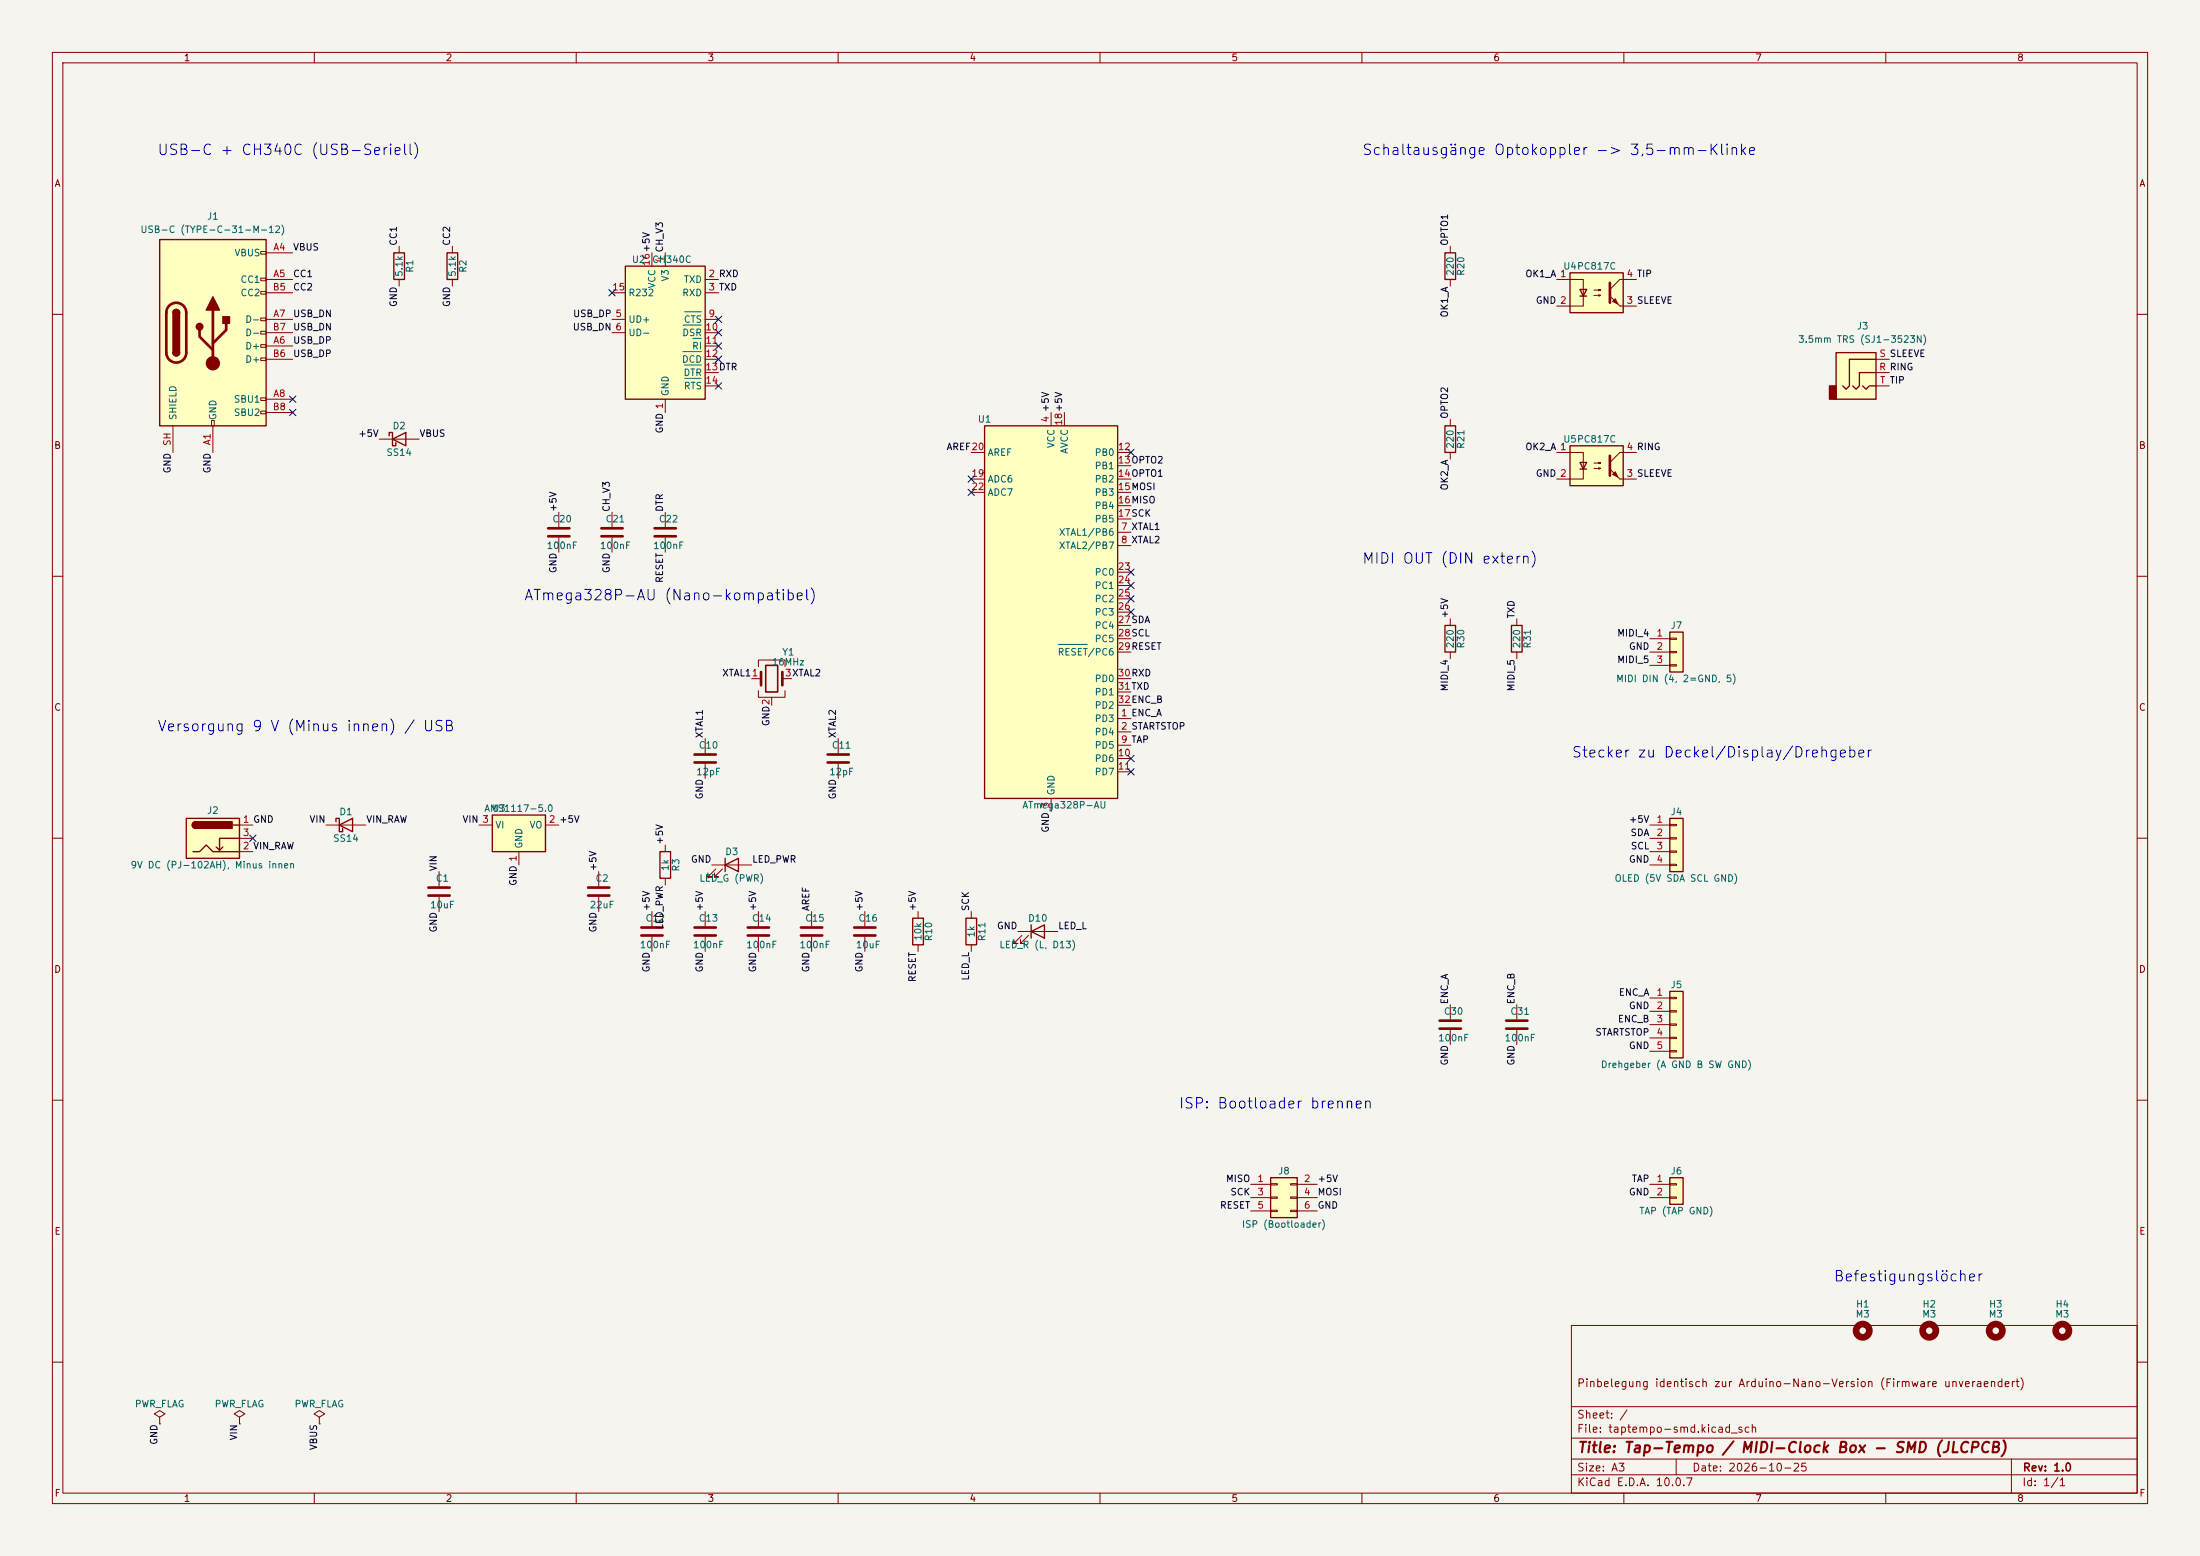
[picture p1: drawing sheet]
<svg xmlns="http://www.w3.org/2000/svg" width="420mm" height="297mm" viewBox="0 0 420 297" stroke-linecap="round" stroke-linejoin="round" font-family="sans-serif">
<path d="M0 0h420v297h-420z" fill="#f5f4ef" stroke="#f5f4ef" stroke-width=".19"/>
<g fill="none" stroke="#840000" stroke-width=".19">
<path d="M10 10h400v277h-400zM12 12h396v273h-396zM60 10v2M110 10v2M160 10v2M210 10v2M260 10v2M310 10v2M360 10v2M10 60h2M408 60h2M10 110h2"/>
<path d="M408 110h2M143.5 129.5h1.8M144.8 127.3v-1.3h5.1v1.3M144.8 131.8v1.3h5.1v-1.3M147.3 133.1v1.5M149.4 129.5h1.7M10 160h2M408 160h2M135.9 165.1h7.6M136.7 165.9l-1.6 1.5h.8h-.8v-.8M137.9 165.9l-1.5 1.5h.8h-.8v-.8M185.4 174v1.3"/>
<path d="M194.3 177.8h7.6M195.1 178.6l-1.6 1.5h.8h-.8v-.8M196.3 178.6l-1.5 1.5h.8h-.8v-.8M185.4 180.3v1.3M10 210h2M408 210h2M300 253h108v32h-108zM10 260h2M300 278.5h108M300 274.5h108M300 268.5h108M320 278.5v3"/>
<path d="M384 278.5v6.5M408 260h2M60 285v2M110 285v2M160 285v2M210 285v2M260 285v2M300 281.5h108M310 285v2M360 285v2"/>
</g>
<path d="M138.4 165.1l2.6-1.3v2.6zM138.4 163.8v2.6M184.4 175.3h2v5h-2zM196.8 177.8l2.6-1.3v2.6zM196.8 176.5v2.6" fill="none" stroke="#840000" stroke-width=".25"/>
<path d="M145.3 128.3v2.5M149.4 128.3v2.5" fill="none" stroke="#840000" stroke-width=".51"/>
<path d="M146.2 127h2.3v5.1h-2.3z" fill="none" stroke="#840000" stroke-width=".3"/>
<g fill="none" stroke="#840000" stroke-width="1.3">
<circle cx="355.6" cy="254" r="1.27"/>
<circle cx="368.3" cy="254" r="1.27"/>
<circle cx="381" cy="254" r="1.27"/>
</g>
<path d="M119.4 50.8h15.2v25.4h-15.2z" fill="#ffffc2"/>
<path d="M119.4 50.8h15.2v25.4h-15.2zM275.8 48.3h2.1v5h-2.1z" fill="none" stroke="#840000" stroke-width=".25"/>
<g fill="none" stroke="#840000" stroke-width=".19">
<path d="M116.8 55.9h2.6M124.5 48.3v2.5M127 48.3v2.5M134.6 53.3h2.6M134.6 55.9h2.6M276.9 47v1.3M276.9 53.3v1.3M116.8 61h2.6M116.8 63.5h2.6M127 76.2v2.5M134.6 61h2.6M134.6 63.5h2.6"/>
<path d="M134.6 66h2.6M134.6 68.6h2.6M134.6 71.1h2.6M134.6 73.7h2.6"/>
</g>
<path d="M130.7 59.5h3.2M130.3 67.1h3.6M130.4 62.1h3.5M130.6 69.7h3.3M130.7 72.2h3.2M132.3 64.6h1.6" fill="none" stroke="#006464" stroke-width=".19"/>
<path d="M350.5 67.3h7.6v8.9h-7.6z" fill="#ffffc2"/>
<path d="M349.2 73.7h1.3v2.5h-1.3z" fill="#840000" stroke="#840000" stroke-width=".25"/>
<path d="M350.5 67.3h7.6v8.9h-7.6zM355.6 73.7l.6 .6 .7-.6h1.2M358.1 71.1h-3.1v2.6l-.7 .6-.6-.6M358.1 68.6h-5v5.1l-.7 .6-.6-.6M126 162.6h2v5h-2z" fill="none" stroke="#840000" stroke-width=".25"/>
<g fill="none" stroke="#840000" stroke-width=".19">
<path d="M358.1 71.1h2.6M358.1 68.6h2.6M358.1 73.7h2.6M83.8 166.4v2.8M83.8 171.2v2.8M124.5 174v2.8M124.5 178.8v2.8M127 161.3v1.3M127 167.6v1.3M134.6 174v2.8M134.6 178.8v2.8M144.8 174v2.8"/>
<path d="M144.8 178.8v2.8"/>
</g>
<path d="M81.8 169.4h4.1M81.8 170.9h4.1M122.4 177h4.1M122.4 178.6h4.1M132.6 177h4.1M132.6 178.6h4.1M142.7 177h4.1M142.7 178.6h4.1" fill="none" stroke="#840000" stroke-width=".51"/>
<path d="M299.7 52.1h10.2v7.6h-10.2z" fill="#ffffc2"/>
<path d="M299.7 52.1h10.2v7.6h-10.2zM301.6 55.2h1.3l-.6 1.3zM301.6 56.5h1.3" fill="none" stroke="#840000" stroke-width=".25"/>
<path d="M297.2 53.3h5.1v5.1h-5.1M304.3 55.4h1.3l-.4 .1v-.3l.4 .2M304.3 56.4h1.3l-.4 .1v-.2l.4 .1M309.2 58.4h3.2M312.4 53.3h-3.2l-1.9 1.9" fill="none" stroke="#840000" stroke-width=".19"/>
<path d="M307.3 54v3.8" fill="none" stroke="#840000" stroke-width=".51"/>
<g fill="#840000" stroke="#840000" stroke-width=".19">
<path d="M307.8 57.5l.6-.5 .5 1z"/>
<path d="M307.3 56.5l1.9 1.9z"/>
</g>
<path d="M318.8 120.7h2.5v7.6h-2.5z" fill="#ffffc2"/>
<path d="M85.3 48.3h2.1v5h-2.1zM318.8 120.7h2.5v7.6h-2.5z" fill="none" stroke="#840000" stroke-width=".25"/>
<path d="M86.4 47v1.3M86.4 53.3v1.3M315 121.9h3.8M315 124.5h3.8M315 127h3.8M318.8 121.8h1.2v.2h-1.2zM318.8 124.3h1.2v.3h-1.2zM318.8 126.9h1.2v.2h-1.2z" fill="none" stroke="#840000" stroke-width=".19"/>
<path d="M94 155.6h10.1v7h-10.1z" fill="#ffffc2"/>
<path d="M94 155.6h10.1v7h-10.1z" fill="none" stroke="#840000" stroke-width=".25"/>
<path d="M91.4 157.5h2.6M104.1 157.5h2.6M99.1 162.6v2.5M154.9 174v2.8M154.9 178.8v2.8" fill="none" stroke="#840000" stroke-width=".19"/>
<path d="M152.9 177h4.1M152.9 178.6h4.1" fill="none" stroke="#840000" stroke-width=".51"/>
<path d="M299.7 85.1h10.2v7.6h-10.2z" fill="#ffffc2"/>
<path d="M275.8 81.3h2.1v5.1h-2.1zM299.7 85.1h10.2v7.6h-10.2zM301.6 88.3h1.3l-.6 1.2zM301.6 89.5h1.3M275.8 119.4h2.1v5.1h-2.1zM288.5 119.4h2.1v5.1h-2.1zM64.1 156.8v-.6h.7v2.6h.6v-.7M64.8 157.5l2.5-1.3v2.6zM174.2 175.3h2.1v5h-2.1z" fill="none" stroke="#840000" stroke-width=".25"/>
<g fill="none" stroke="#840000" stroke-width=".19">
<path d="M276.9 80v1.3M276.9 86.4v1.2M297.2 86.4h5.1v5h-5.1M304.3 88.4h1.3l-.4 .1v-.2l.4 .1M304.3 89.4h1.3l-.4 .1v-.2l.4 .1M309.2 91.4h3.2M312.4 86.4h-3.2l-1.9 1.9M276.9 118.1v1.3M289.6 118.1v1.3M276.9 124.5v1.2M289.6 124.5v1.2M62.2 157.5h7.6"/>
<path d="M134.6 141v2.8M134.6 145.8v2.8M160 141v2.8M160 145.8v2.8M114.3 166.4v2.8M114.3 171.2v2.8M165.1 174v2.8M165.1 178.8v2.8M175.3 174v1.3M175.3 180.3v1.3"/>
</g>
<path d="M307.3 87v3.8M132.6 144h4.1M132.6 145.5h4.1M158 144h4.1M158 145.5h4.1M112.3 169.4h4M112.3 170.9h4M163.1 177h4M163.1 178.6h4" fill="none" stroke="#840000" stroke-width=".51"/>
<g fill="#840000" stroke="#840000" stroke-width=".19">
<path d="M307.8 90.6l.6-.6 .5 1.1z"/>
<path d="M307.3 89.5l1.9 1.9z"/>
</g>
<path d="M318.8 224.8h2.5v5.1h-2.5z" fill="#ffffc2"/>
<path d="M74.3 83.2v-.6h.6v2.5h.7v-.6M74.9 83.8l2.6-1.2v2.5zM318.8 224.8h2.5v5.1h-2.5z" fill="none" stroke="#840000" stroke-width=".25"/>
<path d="M72.4 83.8h7.6M315 226.1h3.8M315 228.6h3.8M318.8 225.9h1.2v.3h-1.2zM318.8 228.5h1.2v.2h-1.2z" fill="none" stroke="#840000" stroke-width=".19"/>
<path d="M30.5 45.7h20.3v35.6h-20.3z" fill="#ffffc2"/>
<g fill="none" stroke="#840000" stroke-width=".19">
<path d="M49.8 48h1v.5h-1zM49.8 53.1h1v.5h-1zM49.8 55.6h1v.5h-1zM50.8 48.3h5.1M50.8 53.3h5.1M50.8 55.9h5.1M76.2 47v1.3M76.2 53.3v1.3M49.8 60.7h1v.5h-1zM49.8 63.2h1v.6h-1zM49.8 65.8h1v.5h-1zM49.8 68.3h1v.5h-1z"/>
<path d="M49.8 75.9h1v.6h-1zM49.8 78.5h1v.5h-1zM50.8 66h5.1M50.8 61h5.1M50.8 76.2h5.1M50.8 68.6h5.1M50.8 63.5h5.1M50.8 78.7h5.1M33 81.3v5.1M40.4 80.3h.5v1h-.5zM40.6 81.3v5.1M276.9 191.8v2.8"/>
<path d="M276.9 196.6v2.8M289.6 191.8v2.8M289.6 196.6v2.8M45.7 270.5l1-.6-1-.7-1 .7 1 .6v1.3M45.7 271.8h.1"/>
</g>
<path d="M30.5 45.7h20.3v35.6h-20.3zM33 59.7a.64 .64 0 0 1 .7-.6 .64 .64 0 0 1 .6 .6M75.2 48.3h2v5h-2zM33 67.3a.64 .64 0 0 0 .7 .6 .64 .64 0 0 0 .6-.6" fill="none" stroke="#840000" stroke-width=".25"/>
<path d="M32.3 58.4a1.9 1.9 0 0 1 2.1-.5 1.9 1.9 0 0 1 1.2 1.8v7.6a1.91 1.91 0 0 1-1.9 1.9 1.91 1.91 0 0 1-2-1.9l.1-7.8 .1-.6zM40.6 59.2v10.1M38.1 63v1.3l2.5 2.5M43.2 61.7v1.3l-2.6 2.5M274.8 194.8h4.1M274.8 196.3h4.1M287.5 194.8h4.1M287.5 196.3h4.1" fill="none" stroke="#840000" stroke-width=".51"/>
<g fill="#840000" stroke="#840000" stroke-width=".25">
<path d="M33 59.7h1.3v7.6h-1.3z"/>
<path d="M33.2 59.2a.64 .64 0 0 1 .7-.1 .64 .64 0 0 1 .4 .6h-1.3z"/>
<path d="M33 67.3h1.3a.64 .64 0 0 1-.6 .6 .64 .64 0 0 1-.7-.6z"/>
<path d="M40.6 56.6l1.3 2.6h-2.5z"/>
<path d="M42.5 60.5h1.3v1.2h-1.3z"/>
<circle cx="38.1" cy="62.4" r=".63"/>
</g>
<circle cx="40.6" cy="69.3" r="1.27" fill="#840000" stroke="#840000" stroke-width=".19"/>
<path d="M242.6 224.8h5v7.6h-5z" fill="#ffffc2"/>
<path d="M242.6 224.8h5v7.6h-5z" fill="none" stroke="#840000" stroke-width=".25"/>
<g fill="none" stroke="#840000" stroke-width=".19">
<path d="M238.8 226.1h3.8M238.8 228.6h3.8M238.8 231.1h3.8M242.6 225.9h1.2v.3h-1.2zM242.6 228.5h1.2v.2h-1.2zM242.6 231h1.2v.3h-1.2zM246.4 225.9h1.2v.3h-1.2zM246.4 228.5h1.2v.2h-1.2zM246.4 231h1.2v.3h-1.2zM247.6 226.1h3.9M247.6 228.6h3.9M247.6 231.1h3.9"/>
<path d="M30.5 270.5l1-.6-1-.7-1 .7 1 .6v1.3M30.5 271.8h.1M61 270.5l1-.6-1-.7-1.1 .7 1.1 .6v1.3M61 271.8h.1"/>
</g>
<path d="M318.8 189.2h2.5v12.7h-2.5z" fill="#ffffc2"/>
<path d="M318.8 189.2h2.5v12.7h-2.5z" fill="none" stroke="#840000" stroke-width=".25"/>
<path d="M315 190.5h3.8M315 193h3.8M315 195.6h3.8M315 198.1h3.8M318.8 190.4h1.2v.2h-1.2zM318.8 192.9h1.2v.3h-1.2zM318.8 195.5h1.2v.2h-1.2zM318.8 198h1.2v.2h-1.2zM315 200.7h3.8M318.8 200.5h1.2v.3h-1.2z" fill="none" stroke="#840000" stroke-width=".19"/>
<path d="M188 81.3h25.4v71.1h-25.4z" fill="#ffffc2"/>
<path d="M188 81.3h25.4v71.1h-25.4z" fill="none" stroke="#840000" stroke-width=".25"/>
<g fill="none" stroke="#840000" stroke-width=".19">
<path d="M200.7 78.7v2.6M203.2 78.7v2.6M185.4 86.4h2.6M185.4 91.4h2.6M185.4 94h2.6M213.4 86.4h2.5M213.4 88.9h2.5M213.4 91.4h2.5M213.4 94h2.5M213.4 96.5h2.5M213.4 99.1h2.5M213.4 101.6h2.5"/>
<path d="M213.4 104.1h2.5M213.4 109.2h2.5M213.4 111.8h2.5M213.4 114.3h2.5M213.4 116.8h2.5M213.4 119.4h2.5M213.4 137.2h2.5M213.4 139.7h2.5M213.4 121.9h2.5M213.4 124.5h2.5M213.4 129.5h2.5M213.4 132.1h2.5"/>
<path d="M213.4 134.6h2.5M200.7 152.4v2.5M213.4 142.2h2.5M213.4 144.8h2.5M213.4 147.3h2.5"/>
</g>
<path d="M202.1 123h5.4" fill="none" stroke="#006464" stroke-width=".19"/>
<circle cx="393.7" cy="254" r="1.27" fill="none" stroke="#840000" stroke-width="1.3"/>
<path d="M35.6 156.2h10.1v7.6h-10.1z" fill="#ffffc2"/>
<path d="M35.6 156.2h10.1v7.6h-10.1zM37.3 156.8a.64 .64 0 0 0-.6 .7 .64 .64 0 0 0 .6 .6M44.4 157.5h1.3M36.8 162.6h1.3l1.3-1.3 1.2 1.3h5.1M42.5 161.7l-.6 .6M45.7 160h-3.8v2.3l-.6-.6" fill="none" stroke="#840000" stroke-width=".25"/>
<g fill="#840000" stroke="#840000" stroke-width=".25">
<path d="M36.9 157l.4-.2v1.3a.63 .63 0 0 1-.5-.4 .63 .63 0 0 1 .1-.7z"/>
<path d="M37.3 156.8h7v1.3h-7z"/>
</g>
<path d="M106.7 97.8v2.8M127 97.8v2.8M106.7 102.6v2.8M127 102.6v2.8M45.7 157.5h2.6M45.7 162.6h2.6M45.7 160h2.6" fill="none" stroke="#840000" stroke-width=".19"/>
<path d="M104.6 100.8h4.1M104.6 102.4h4.1M125 100.8h4M125 102.4h4" fill="none" stroke="#840000" stroke-width=".51"/>
<path d="M318.8 156.2h2.5v10.2h-2.5z" fill="#ffffc2"/>
<path d="M318.8 156.2h2.5v10.2h-2.5z" fill="none" stroke="#840000" stroke-width=".25"/>
<path d="M116.8 97.8v2.8M116.8 102.6v2.8M315 157.5h3.8M318.8 157.4h1.2v.2h-1.2zM318.8 159.9h1.2v.2h-1.2zM315 160h3.8M315 162.6h3.8M315 165.1h3.8M318.8 162.4h1.2v.3h-1.2zM318.8 165h1.2v.2h-1.2z" fill="none" stroke="#840000" stroke-width=".19"/>
<path d="M114.8 100.8h4.1M114.8 102.4h4.1" fill="none" stroke="#840000" stroke-width=".51"/>
<g fill="none" stroke="#000084" stroke-width=".19">
<path d="M116.2 55.3l1.2 1.2M117.4 55.3l-1.2 1.2M55.3 78.1l1.2 1.2M55.3 75.6l1.2 1.2M56.5 78.1l-1.2 1.2M56.5 75.6l-1.2 1.2M136.6 60.4l1.2 1.2M136.6 68l1.2 1.2M136.6 65.4l1.2 1.2M136.6 73.1l1.2 1.2M136.6 62.9l1.2 1.2M137.8 60.4l-1.2 1.2"/>
<path d="M137.8 68l-1.2 1.2M137.8 65.4l-1.2 1.2M137.8 73.1l-1.2 1.2M137.8 62.9l-1.2 1.2M184.8 90.8l1.2 1.2M184.8 93.4l1.2 1.2M186 90.8l-1.2 1.2M186 93.4l-1.2 1.2M215.3 85.8l1.2 1.2M216.5 85.8l-1.2 1.2M215.3 111.2l1.2 1.2M215.3 108.6l1.2 1.2"/>
<path d="M215.3 113.7l1.2 1.2M215.3 116.2l1.2 1.2M216.5 111.2l-1.2 1.2M216.5 108.6l-1.2 1.2M216.5 113.7l-1.2 1.2M216.5 116.2l-1.2 1.2M47.7 159.4l1.2 1.2M48.9 159.4l-1.2 1.2M215.3 144.2l1.2 1.2M215.3 146.7l1.2 1.2M216.5 144.2l-1.2 1.2M216.5 146.7l-1.2 1.2"/>
</g>
<g font-size="2" fill="#0000c2">
<text x="29.9" y="30.1">USB-C + CH340C (USB-Seriell)</text>
<text x="259.9" y="30.1">Schaltausgänge Optokoppler -&gt; 3,5-mm-Klinke</text>
<text x="259.9" y="108.1">MIDI OUT (DIN extern)</text>
<text x="99.9" y="115.1">ATmega328P-AU (Nano-kompatibel)</text>
<text x="29.9" y="140.1">Versorgung 9 V (Minus innen) / USB</text>
<text x="299.9" y="145.1">Stecker zu Deckel/Display/Drehgeber</text>
<text x="224.9" y="212.1">ISP: Bootloader brennen</text>
<text x="349.9" y="245.1">Befestigungslöcher</text>
</g>
<text font-size="2" fill="#840000" x="301" y="277.8">Title: Tap-Tempo / MIDI-Clock Box - SMD (JLCPCB)</text>
<g font-size="1.5" fill="#840000">
<text x="300.9" y="265.1">Pinbelegung identisch zur Arduino-Nano-Version (Firmware unveraendert)</text>
<text x="300.9" y="273.8">File: taptempo-smd.kicad_sch</text>
<text x="300.9" y="271.1">Sheet: /</text>
<text x="300.9" y="281.2">Size: A3</text>
<text x="322.9" y="281.2">Date: 2026-10-25</text>
<text x="386" y="281.2">Rev: 1.0</text>
<text x="300.9" y="284">KiCad E.D.A. 10.0.7</text>
<text x="385.9" y="284">Id: 1/1</text>
</g>
<g font-size="1.3" fill="#840000">
<text x="35" y="12">1</text>
<text x="85" y="12">2</text>
<text x="135" y="12">3</text>
<text x="185" y="12">4</text>
<text x="235" y="12">5</text>
<text x="285" y="12">6</text>
<text x="335" y="12">7</text>
<text x="385" y="12">8</text>
<text x="10.3" y="36">A</text>
<text x="408.3" y="36">A</text>
<text x="10.2" y="86">B</text>
<text x="408.2" y="86">B</text>
<text x="10.2" y="136">C</text>
<text x="408.2" y="136">C</text>
<text x="10.2" y="186">D</text>
<text x="408.2" y="186">D</text>
<text x="10.3" y="236">E</text>
<text x="408.3" y="236">E</text>
<text x="10.3" y="286">F</text>
<text x="35" y="287">1</text>
<text x="85" y="287">2</text>
<text x="135" y="287">3</text>
<text x="185" y="287">4</text>
<text x="235" y="287">5</text>
<text x="285" y="287">6</text>
<text x="335" y="287">7</text>
<text x="385" y="287">8</text>
<text x="408.3" y="286">F</text>
</g>
<g font-size="1.3" fill="#006464">
<text x="26.7" y="44.8">USB-C (TYPE-C-31-M-12)</text>
<text x="39.4" y="42.2">J1</text>
<text x="44.7" y="49.2">VBUS</text>
<text x="77.2" y="53" transform="rotate(-90 77.2 53)">5.1k</text>
<text x="79.2" y="52.2" transform="rotate(-90 79.2 52.2)">R1</text>
<text x="87.3" y="53" transform="rotate(-90 87.3 53)">5.1k</text>
<text x="89.4" y="52.2" transform="rotate(-90 89.4 52.2)">R2</text>
<text x="120.5" y="50.5">U2</text>
<text x="124.4" y="50.5">CH340C</text>
<text x="128" y="53.8" transform="rotate(-90 128 53.8)">V3</text>
<text x="277.8" y="52.7" transform="rotate(-90 277.8 52.7)">220</text>
<text x="279.9" y="52.8" transform="rotate(-90 279.9 52.8)">R20</text>
<text x="298.3" y="51.8">U4PC817C</text>
<text x="45.8" y="54.3">CC1</text>
<text x="45.8" y="56.8">CC2</text>
<text x="119.9" y="56.8">R232</text>
<text x="125.4" y="55.2" transform="rotate(-90 125.4 55.2)">VCC</text>
<text x="130.1" y="56.8">RXD</text>
<text x="130.4" y="54.3">TXD</text>
<text x="46.7" y="61.9">D-</text>
<text x="46.7" y="64.5">D-</text>
<text x="119.9" y="61.9">UD+</text>
<text x="119.9" y="64.5">UD-</text>
<text x="130.1" y="64.5">DSR</text>
<text x="130.4" y="61.9">CTS</text>
<text x="343.2" y="65.7">3.5mm TRS (SJ1-3523N)</text>
<text x="354.4" y="63.2">J3</text>
<text x="46.7" y="67">D+</text>
<text x="46.7" y="69.5">D+</text>
<text x="130.1" y="69.5">DCD</text>
<text x="132" y="67">RI</text>
<text x="44.5" y="77.2">SBU1</text>
<text x="128" y="75.7" transform="rotate(-90 128 75.7)">GND</text>
<text x="130.4" y="72.1">DTR</text>
<text x="130.4" y="74.6">RTS</text>
<text x="34" y="80.3" transform="rotate(-90 34 80.3)">SHIELD</text>
<text x="41.6" y="80.3" transform="rotate(-90 41.6 80.3)">GND</text>
<text x="44.5" y="79.7">SBU2</text>
<text x="74.8" y="82.2">D2</text>
<text x="186.6" y="81">U1</text>
<text x="73.7" y="87.3">SS14</text>
<text x="188.4" y="87.3">AREF</text>
<text x="201.6" y="85.6" transform="rotate(-90 201.6 85.6)">VCC</text>
<text x="204.2" y="86.7" transform="rotate(-90 204.2 86.7)">AVCC</text>
<text x="208.9" y="87.3">PB0</text>
<text x="208.9" y="89.9">PB1</text>
<text x="277.8" y="85.8" transform="rotate(-90 277.8 85.8)">220</text>
<text x="279.9" y="85.8" transform="rotate(-90 279.9 85.8)">R21</text>
<text x="298.3" y="84.8">U5PC817C</text>
<text x="188.4" y="92.4">ADC6</text>
<text x="188.4" y="94.9">ADC7</text>
<text x="208.9" y="92.4">PB2</text>
<text x="208.9" y="94.9">PB3</text>
<text x="105.3" y="100">C20</text>
<text x="115.5" y="100">C21</text>
<text x="125.7" y="100">C22</text>
<text x="208.9" y="97.5">PB4</text>
<text x="208.9" y="100">PB5</text>
<text x="104.3" y="105.1">100nF</text>
<text x="114.4" y="105.1">100nF</text>
<text x="124.6" y="105.1">100nF</text>
<text x="202" y="102.6">XTAL1/PB6</text>
<text x="202" y="105.1">XTAL2/PB7</text>
<text x="208.9" y="110.2">PC0</text>
<text x="208.9" y="112.7">PC1</text>
<text x="208.9" y="115.3">PC2</text>
<text x="208.9" y="117.8">PC3</text>
<text x="149.2" y="125.4">Y1</text>
<text x="201.8" y="125.4">RESET/PC6</text>
<text x="208.9" y="120.3">PC4</text>
<text x="208.9" y="122.9">PC5</text>
<text x="277.8" y="123.9" transform="rotate(-90 277.8 123.9)">220</text>
<text x="279.9" y="123.9" transform="rotate(-90 279.9 123.9)">R30</text>
<text x="290.5" y="123.9" transform="rotate(-90 290.5 123.9)">220</text>
<text x="292.6" y="123.9" transform="rotate(-90 292.6 123.9)">R31</text>
<text x="318.8" y="120.3">J7</text>
<text x="147.3" y="127.3">16MHz</text>
<text x="208.9" y="130.5">PD0</text>
<text x="308.4" y="130.5">MIDI DIN (4, 2=GND, 5)</text>
<text x="208.9" y="133">PD1</text>
<text x="208.9" y="135.6">PD2</text>
<text x="133.3" y="143.2">C10</text>
<text x="158.7" y="143.2">C11</text>
<text x="208.9" y="138.1">PD3</text>
<text x="208.9" y="140.7">PD4</text>
<text x="208.9" y="143.2">PD5</text>
<text x="132.8" y="148.3">12pF</text>
<text x="158.2" y="148.3">12pF</text>
<text x="208.9" y="145.7">PD6</text>
<text x="208.9" y="148.3">PD7</text>
<text x="39.4" y="155.6">J2</text>
<text x="64.7" y="155.9">D1</text>
<text x="92.3" y="155.3">AMS1117-5.0</text>
<text x="93.9" y="155.3">U3</text>
<text x="195.1" y="154.6">ATmega328P-AU</text>
<text x="201.6" y="151.9" transform="rotate(-90 201.6 151.9)">GND</text>
<text x="318.8" y="155.9">J4</text>
<text x="63.5" y="161">SS14</text>
<text x="94.5" y="158.4">VI</text>
<text x="101" y="158.4">VO</text>
<text x="24.8" y="166.1">9V DC (PJ-102AH), Minus innen</text>
<text x="100" y="162.1" transform="rotate(-90 100 162.1)">GND</text>
<text x="128" y="166.3" transform="rotate(-90 128 166.3)">1k</text>
<text x="130" y="166.5" transform="rotate(-90 130 166.5)">R3</text>
<text x="138.3" y="163.5">D3</text>
<text x="82" y="173.7">10uF</text>
<text x="83.1" y="168.6">C1</text>
<text x="112.5" y="173.7">22uF</text>
<text x="113.6" y="168.6">C2</text>
<text x="133.4" y="168.6">LED_G (PWR)</text>
<text x="308.1" y="168.6">OLED (5V SDA SCL GND)</text>
<text x="123.1" y="176.2">C12</text>
<text x="133.3" y="176.2">C13</text>
<text x="143.4" y="176.2">C14</text>
<text x="153.6" y="176.2">C15</text>
<text x="163.8" y="176.2">C16</text>
<text x="176.2" y="179.7" transform="rotate(-90 176.2 179.7)">10k</text>
<text x="178.3" y="179.8" transform="rotate(-90 178.3 179.8)">R10</text>
<text x="186.4" y="179" transform="rotate(-90 186.4 179)">1k</text>
<text x="188.4" y="179.8" transform="rotate(-90 188.4 179.8)">R11</text>
<text x="196.1" y="176.2">D10</text>
<text x="122" y="181.3">100nF</text>
<text x="132.2" y="181.3">100nF</text>
<text x="142.4" y="181.3">100nF</text>
<text x="152.5" y="181.3">100nF</text>
<text x="163.3" y="181.3">10uF</text>
<text x="190.7" y="181.3">LED_R (L, D13)</text>
<text x="318.8" y="188.9">J5</text>
<text x="275.5" y="194">C30</text>
<text x="288.2" y="194">C31</text>
<text x="274.4" y="199.1">100nF</text>
<text x="287.1" y="199.1">100nF</text>
<text x="305.5" y="204.2">Drehgeber (A GND B SW GND)</text>
<text x="243.9" y="224.5">J8</text>
<text x="318.8" y="224.5">J6</text>
<text x="312.8" y="232.1">TAP (TAP GND)</text>
<text x="237" y="234.6">ISP (Bootloader)</text>
<text x="354.1" y="251.8">M3</text>
<text x="354.2" y="249.9">H1</text>
<text x="366.8" y="251.8">M3</text>
<text x="366.9" y="249.9">H2</text>
<text x="379.5" y="251.8">M3</text>
<text x="379.6" y="249.9">H3</text>
<text x="392.2" y="251.8">M3</text>
<text x="392.3" y="249.9">H4</text>
<text x="25.6" y="268.9">PWR_FLAG</text>
<text x="40.9" y="268.9">PWR_FLAG</text>
<text x="56.1" y="268.9">PWR_FLAG</text>
</g>
<g font-size="1.3" fill="#0f0f0f">
<text x="76.1" y="47" transform="rotate(-90 76.1 47)">CC1</text>
<text x="86.2" y="47" transform="rotate(-90 86.2 47)">CC2</text>
<text x="276.7" y="47" transform="rotate(-90 276.7 47)">OPTO1</text>
<text x="55.9" y="48.1">VBUS</text>
<text x="55.9" y="53.2">CC1</text>
<text x="291.1" y="53.2">OK1_A 1</text>
<text x="55.9" y="55.8">CC2</text>
<text x="76.1" y="58.7" transform="rotate(-90 76.1 58.7)">GND</text>
<text x="86.2" y="58.7" transform="rotate(-90 86.2 58.7)">GND</text>
<text x="293.1" y="58.3">GND 2</text>
<text x="55.9" y="65.9">USB_DP</text>
<text x="55.9" y="60.8">USB_DN</text>
<text x="55.9" y="63.4">USB_DN</text>
<text x="109.2" y="63.4">USB_DN 6</text>
<text x="109.3" y="60.8">USB_DP 5</text>
<text x="276.7" y="60.7" transform="rotate(-90 276.7 60.7)">OK1_A</text>
<text x="55.9" y="68.5">USB_DP</text>
<text x="68.3" y="83.7">+5V</text>
<text x="80" y="83.7">VBUS</text>
<text x="126.9" y="82.8" transform="rotate(-90 126.9 82.8)">GND 1</text>
<text x="276.7" y="80" transform="rotate(-90 276.7 80)">OPTO2</text>
<text x="180.6" y="86.2">AREF20</text>
<text x="291.1" y="86.2">OK2_A 1</text>
<text x="32.9" y="90.5" transform="rotate(-90 32.9 90.5)">GND</text>
<text x="40.5" y="90.5" transform="rotate(-90 40.5 90.5)">GND</text>
<text x="276.7" y="93.7" transform="rotate(-90 276.7 93.7)">OK2_A</text>
<text x="293.1" y="91.3">GND 2</text>
<text x="106.6" y="97.8" transform="rotate(-90 106.6 97.8)">+5V</text>
<text x="116.7" y="97.8" transform="rotate(-90 116.7 97.8)">CH_V3</text>
<text x="126.9" y="97.8" transform="rotate(-90 126.9 97.8)">DTR</text>
<text x="106.6" y="109.5" transform="rotate(-90 106.6 109.5)">GND</text>
<text x="116.7" y="109.5" transform="rotate(-90 116.7 109.5)">GND</text>
<text x="126.9" y="111.4" transform="rotate(-90 126.9 111.4)">RESET</text>
<text x="276.7" y="118.1" transform="rotate(-90 276.7 118.1)">+5V</text>
<text x="289.4" y="118.1" transform="rotate(-90 289.4 118.1)">TXD</text>
<text x="308.6" y="121.8">MIDI_4</text>
<text x="310.9" y="124.3">GND</text>
<text x="137.8" y="129.4">XTAL11</text>
<text x="308.6" y="126.9">MIDI_5</text>
<text x="276.7" y="132.1" transform="rotate(-90 276.7 132.1)">MIDI_4</text>
<text x="289.4" y="132.1" transform="rotate(-90 289.4 132.1)">MIDI_5</text>
<text x="134.5" y="141" transform="rotate(-90 134.5 141)">XTAL1</text>
<text x="147.2" y="138.7" transform="rotate(-90 147.2 138.7)">GND2</text>
<text x="159.9" y="141" transform="rotate(-90 159.9 141)">XTAL2</text>
<text x="134.5" y="152.7" transform="rotate(-90 134.5 152.7)">GND</text>
<text x="159.9" y="152.7" transform="rotate(-90 159.9 152.7)">GND</text>
<text x="59" y="157.4">VIN</text>
<text x="69.8" y="157.4">VIN_RAW</text>
<text x="88.2" y="157.4">VIN 3</text>
<text x="126.9" y="161.3" transform="rotate(-90 126.9 161.3)">+5V</text>
<text x="200.5" y="159" transform="rotate(-90 200.5 159)">GND 3</text>
<text x="310.9" y="157.4">+5V</text>
<text x="311.2" y="159.9">SDA</text>
<text x="83.7" y="166.4" transform="rotate(-90 83.7 166.4)">VIN</text>
<text x="114.2" y="166.4" transform="rotate(-90 114.2 166.4)">+5V</text>
<text x="131.8" y="165">GND</text>
<text x="143.5" y="165">LED_PWR</text>
<text x="310.9" y="165">GND</text>
<text x="311.2" y="162.4">SCL</text>
<text x="98.9" y="169.2" transform="rotate(-90 98.9 169.2)">GND 1</text>
<text x="83.7" y="178.1" transform="rotate(-90 83.7 178.1)">GND</text>
<text x="114.2" y="178.1" transform="rotate(-90 114.2 178.1)">GND</text>
<text x="124.3" y="174" transform="rotate(-90 124.3 174)">+5V</text>
<text x="126.9" y="177.5" transform="rotate(-90 126.9 177.5)">LED_PWR</text>
<text x="134.5" y="174" transform="rotate(-90 134.5 174)">+5V</text>
<text x="144.7" y="174" transform="rotate(-90 144.7 174)">+5V</text>
<text x="154.8" y="174" transform="rotate(-90 154.8 174)">AREF</text>
<text x="165" y="174" transform="rotate(-90 165 174)">+5V</text>
<text x="175.1" y="174" transform="rotate(-90 175.1 174)">+5V</text>
<text x="185.3" y="174" transform="rotate(-90 185.3 174)">SCK</text>
<text x="190.2" y="177.7">GND</text>
<text x="201.9" y="177.7">LED_L</text>
<text x="124.3" y="185.7" transform="rotate(-90 124.3 185.7)">GND</text>
<text x="134.5" y="185.7" transform="rotate(-90 134.5 185.7)">GND</text>
<text x="144.7" y="185.7" transform="rotate(-90 144.7 185.7)">GND</text>
<text x="154.8" y="185.7" transform="rotate(-90 154.8 185.7)">GND</text>
<text x="165" y="185.7" transform="rotate(-90 165 185.7)">GND</text>
<text x="175.1" y="187.6" transform="rotate(-90 175.1 187.6)">RESET</text>
<text x="185.3" y="187.3" transform="rotate(-90 185.3 187.3)">LED_L</text>
<text x="276.7" y="191.8" transform="rotate(-90 276.7 191.8)">ENC_A</text>
<text x="289.4" y="191.8" transform="rotate(-90 289.4 191.8)">ENC_B</text>
<text x="308.9" y="190.4">ENC_A</text>
<text x="304.5" y="198">STARTSTOP</text>
<text x="308.7" y="195.5">ENC_B</text>
<text x="310.9" y="192.9">GND</text>
<text x="276.7" y="203.5" transform="rotate(-90 276.7 203.5)">GND</text>
<text x="289.4" y="203.5" transform="rotate(-90 289.4 203.5)">GND</text>
<text x="310.9" y="200.5">GND</text>
<text x="233.9" y="225.9">MISO</text>
<text x="251.4" y="225.9">+5V</text>
<text x="311.4" y="225.9">TAP</text>
<text x="232.8" y="231">RESET</text>
<text x="234.8" y="228.5">SCK</text>
<text x="251.4" y="228.5">MOSI</text>
<text x="251.4" y="231">GND</text>
<text x="310.9" y="228.5">GND</text>
<text x="30.4" y="275.9" transform="rotate(-90 30.4 275.9)">GND</text>
<text x="45.6" y="275" transform="rotate(-90 45.6 275)">VIN</text>
<text x="60.8" y="276.9" transform="rotate(-90 60.8 276.9)">VBUS</text>
</g>
<g font-size="1.3" fill="#a90000">
<text x="52.1" y="48.1">A4</text>
<text x="52.1" y="53.2">A5</text>
<text x="124.3" y="50.9" transform="rotate(-90 124.3 50.9)">16+5V</text>
<text x="126.9" y="50.3" transform="rotate(-90 126.9 50.3)">4 CH_V3</text>
<text x="135.2" y="53.2">2 RXD</text>
<text x="310.4" y="53.2">4 TIP</text>
<text x="52" y="55.7">B5</text>
<text x="116.8" y="55.7">15</text>
<text x="135.2" y="55.7">3 TXD</text>
<text x="310.4" y="58.3">3 SLEEVE</text>
<text x="52" y="63.4">B7</text>
<text x="52.1" y="65.9">A6</text>
<text x="52.1" y="60.8">A7</text>
<text x="134.6" y="63.4">10</text>
<text x="134.6" y="65.9">11</text>
<text x="135.2" y="60.8">9</text>
<text x="52" y="68.4">B6</text>
<text x="134.6" y="68.4">12</text>
<text x="134.6" y="71">13DTR</text>
<text x="358.6" y="71">R RING</text>
<text x="358.7" y="68.4">S SLEEVE</text>
<text x="52.1" y="76.1">A8</text>
<text x="134.6" y="73.5">14</text>
<text x="358.8" y="73.5">T TIP</text>
<text x="52" y="78.6">B8</text>
<text x="200.5" y="80.7" transform="rotate(-90 200.5 80.7)">4 +5V</text>
<text x="203.1" y="81.3" transform="rotate(-90 203.1 81.3)">18+5V</text>
<text x="32.9" y="85.2" transform="rotate(-90 32.9 85.2)">SH</text>
<text x="40.5" y="85.1" transform="rotate(-90 40.5 85.1)">A1</text>
<text x="213.3" y="86.2">12</text>
<text x="213.3" y="88.8">13OPTO2</text>
<text x="310.4" y="86.2">4 RING</text>
<text x="185.4" y="91.3">19</text>
<text x="185.4" y="93.8">22</text>
<text x="213.3" y="91.3">14OPTO1</text>
<text x="213.3" y="93.8">15MOSI</text>
<text x="310.4" y="91.3">3 SLEEVE</text>
<text x="213.3" y="96.4">16MISO</text>
<text x="213.3" y="98.9">17SCK</text>
<text x="213.9" y="101.5">7 XTAL1</text>
<text x="213.9" y="104">8 XTAL2</text>
<text x="213.3" y="109.1">23</text>
<text x="213.3" y="111.6">24</text>
<text x="213.3" y="114.2">25</text>
<text x="213.3" y="116.7">26</text>
<text x="213.3" y="119.2">27SDA</text>
<text x="213.3" y="121.8">28SCL</text>
<text x="213.3" y="124.3">29RESET</text>
<text x="316.1" y="121.8">1</text>
<text x="316.1" y="124.3">2</text>
<text x="149.8" y="129.4">3XTAL2</text>
<text x="213.3" y="129.4">30RXD</text>
<text x="213.3" y="131.9">31TXD</text>
<text x="316.1" y="126.9">3</text>
<text x="213.3" y="134.5">32ENC_B</text>
<text x="213.9" y="137">1 ENC_A</text>
<text x="213.9" y="139.6">2 STARTSTOP</text>
<text x="213.9" y="142.1">9 TAP</text>
<text x="213.3" y="144.6">10</text>
<text x="213.3" y="147.2">11</text>
<text x="46.3" y="157.3">1 GND</text>
<text x="46.3" y="159.9">3</text>
<text x="104.7" y="157.3">2 +5V</text>
<text x="316.1" y="157.3">1</text>
<text x="316.1" y="159.9">2</text>
<text x="46.3" y="162.4">2 VIN_RAW</text>
<text x="316.1" y="162.4">3</text>
<text x="316.1" y="165">4</text>
<text x="316.1" y="190.4">1</text>
<text x="316.1" y="192.9">2</text>
<text x="316.1" y="195.4">3</text>
<text x="316.1" y="198">4</text>
<text x="316.1" y="200.5">5</text>
<text x="239.9" y="225.9">1</text>
<text x="248.8" y="225.9">2</text>
<text x="316.1" y="225.9">1</text>
<text x="239.9" y="228.5">3</text>
<text x="239.9" y="231">5</text>
<text x="248.8" y="228.5">4</text>
<text x="248.8" y="231">6</text>
<text x="316.1" y="228.5">2</text>
</g>
</svg>
